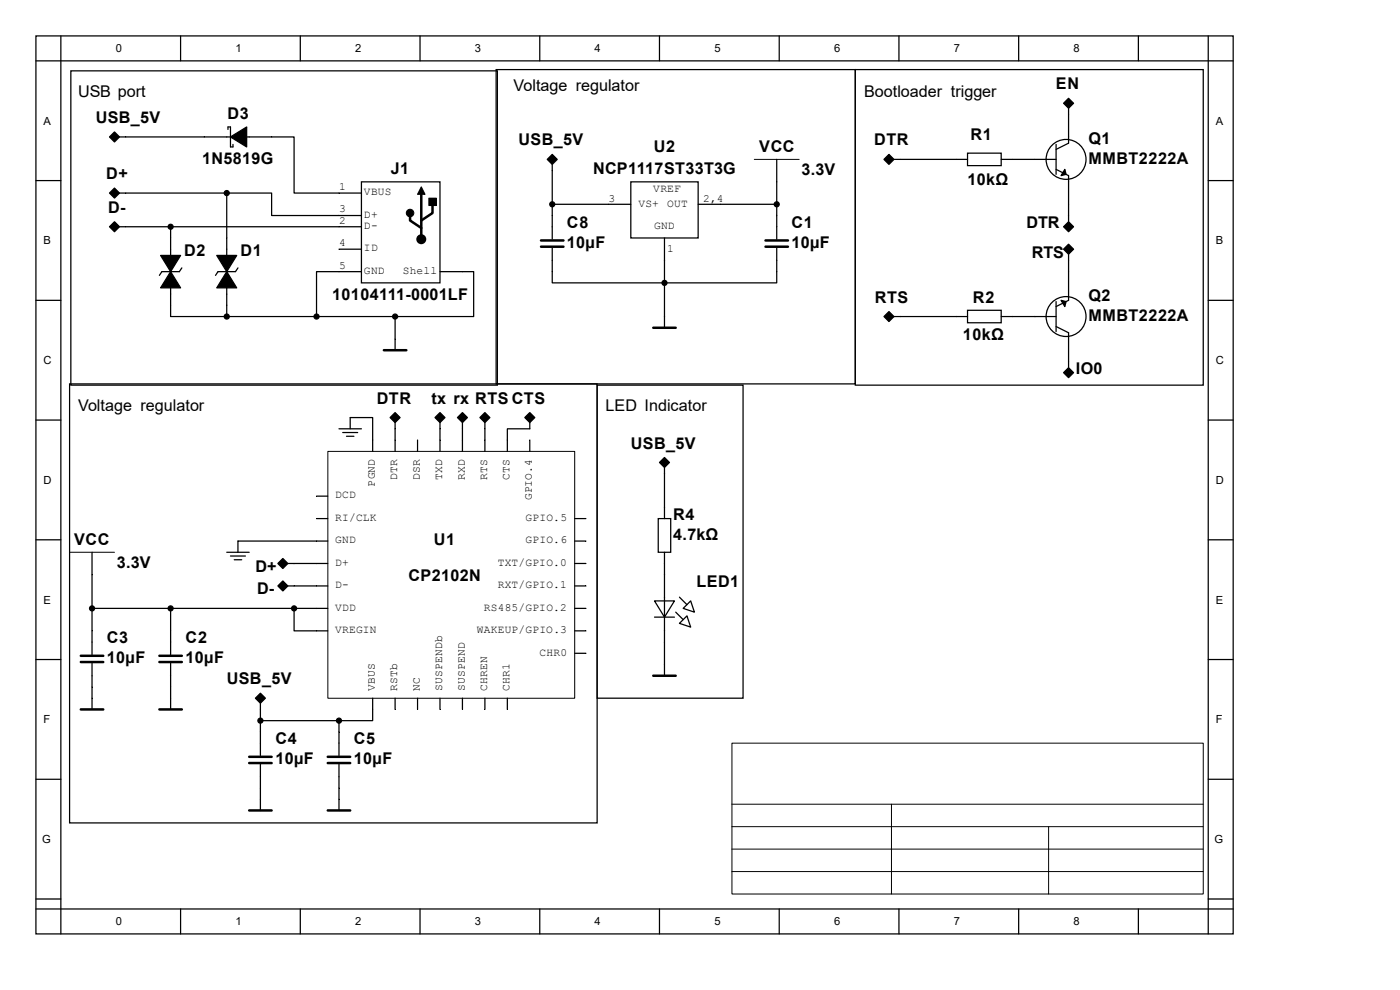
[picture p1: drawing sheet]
<svg xmlns="http://www.w3.org/2000/svg" width="297mm" height="210mm" viewBox="0 0 297 210" stroke-linecap="round" stroke-linejoin="round" font-family="sans-serif">
<g fill="none" stroke="#000" stroke-width=".26">
<path d="M7.6 7.6h254v190.5h-254zM7.6 12.9h254M12.9 7.6v190.5M15 15h90.5v66.7h-90.5zM38.3 7.6v5.3M63.7 7.6v5.3M89.1 7.6v5.3M105.3 14.8h76.2v66.6h-76.2zM114.5 7.6v5.3M139.9 7.6v5.3M165.3 7.6v5.3M181.5 14.8h73.8v66.9h-73.8z"/>
<path d="M190.7 7.6v5.3M216.1 7.6v5.3M241.5 7.6v5.3M256.3 7.6v190.5M7.6 38.3h5.3M24.3 28.3l.8 .8-.8 .7-.8-.7zM25.3 29.1h37.1v11.9h14.3M48.4 27.5v-.6h.5v4.3h.5v-.6M76.7 38.6h16.6v21.4h-16.6zM116.4 33.8l.8-.8 .8 .8-.8 .8zM117.2 34.9v15.8M133.8 38.6h14.3v11.9h-14.3z"/>
<path d="M164.8 33.8v16.9M188.6 33l.8 .8-.8 .8-.8-.8zM189.7 33.8h15.6M205.3 32.5h7.1v2.6h-7.1zM212.4 33.8h11.6M224 30.6v6.4M224 35.9l2.7 1.4v9.7M225.9 21.9l.8-.8 .8 .8-.8 .8zM226.7 23v7.4l-2.7 1.3M256.3 38.3h5.3M24.3 40.2l.8 .8-.8 .8-.8-.8zM24.3 47.3l.8 .8-.8 .8-.8-.8z"/>
<path d="M25.3 41h22.8M25.3 48.1h51.4M36.2 48.1v19.1h11.9M38.6 56.8l-.6 .8h-3.7l-.5 .8M48.1 41h9.5v4.7h19.1M48.1 41v26.2M50.5 56.8l-.5 .8h-3.8l-.5 .8M71.9 52.9h4.8M76.7 57.6h-9.5v9.6M93.3 57.6h7.2v9.6h-16.7M117.2 52.6v7.4h47.6v-7.4M117.2 43.3h16.6"/>
<path d="M141 50.5v19M148.1 43.3h16.7M226.7 52.1l.8 .8-.8 .8-.8-.8zM226.7 47.3l.8 .8-.8 .8-.8-.8zM226.7 53.9v9.8l-2.7 1.3M7.6 63.7h5.3M48.1 67.2h35.7M83.8 67.2v7.1M188.6 66.4l.8 .8-.8 .7-.8-.7zM189.7 67.2h15.6M205.3 65.8h7.1v2.7h-7.1zM212.4 67.2h11.6"/>
<path d="M224 64v6.3M224 69.3l2.7 1.3v7.4M225.9 79.1l.8-.8 .8 .8-.8 .8zM256.3 63.7h5.3M7.6 89.1h5.3M14.8 81.4h111.9v93.2h-111.9zM71.9 91h4.8M72.7 91.8h3.2M73.5 92.6h1.6M74.3 91v-2.4h4.8v7.1M83 88.6l.8-.8 .8 .8-.8 .8zM83.8 89.6v6.1"/>
<path d="M88.6 93.3v2.4M92.6 88.6l.7-.8 .8 .8-.8 .8zM93.3 89.6v6.1M97.3 88.6l.8-.8 .8 .8-.8 .8zM98.1 89.6v6.1M102.1 88.6l.8-.8 .8 .8-.8 .8zM102.9 89.6v6.1M111.6 88.6l.8-.8 .8 .8-.8 .8zM112.4 89.6v1.4h-4.8v4.7M112.4 93.3v2.4M126.7 81.7h30.9v66.4h-30.9zM140.2 98.1l.8-.8 .8 .8-.8 .8z"/>
<path d="M141 99.2v10.8M256.3 89.1h5.3M7.6 114.5h5.3M19.5 117.2v21.7M48.1 117.2h4.8M48.9 118h3.2M49.7 118.7h1.6M60 118.7l.8 .8-.8 .8-.8-.8zM61.1 119.5h8.4M67.2 105.3h2.3M67.2 110h2.3M69.5 114.8h-19v2.4"/>
<path d="M121.9 110h2.4M121.9 114.8h2.4M121.9 119.5h2.4M139.6 110h2.7v7.2h-2.7zM141 117.2v26.2M256.3 114.5h5.3M7.6 139.9h5.3M19.5 129.1h50M36.2 129.1v9.8M60 123.5l.8 .8-.8 .8-.8-.8zM61.1 124.3h8.4M62.4 129.1v4.7h7.1"/>
<path d="M121.9 124.3h2.4M121.9 129.1h2.4M121.9 133.8h2.4M121.9 138.6h2.4M138.9 127.5h4.2l-2.1 3.4zM138.9 130.9h4.2M143.4 129.9l1.5 1.5M144.1 132.2l1.6-1.5 .8 2.3zM144.1 126.7l1.6 1.6M144.9 129.1l1.6-1.6 .8 2.4zM256.3 139.9h5.3M19.5 140.7v9.8"/>
<path d="M36.2 140.7v9.8M54.5 148.1l.7-.8 .8 .8-.8 .8zM55.2 149.2v11.1M55.2 152.9h16.7M71.9 152.9v7.4M79.1 148.1v4.8h-7.2M83.8 148.1v2.4M88.6 148.1v2.4M93.3 148.1v2.4M98.1 148.1v2.4M102.9 148.1v2.4M107.6 148.1v2.4"/>
<path d="M7.6 165.3h5.3M55.2 162.1v9.8M71.9 162.1v9.8M256.3 165.3h5.3M7.6 190.7h5.3M7.6 192.8h254M38.3 192.8v5.3M63.7 192.8v5.3M89.1 192.8v5.3M114.5 192.8v5.3M139.9 192.8v5.3M165.3 192.8v5.3"/>
<path d="M190.7 192.8v5.3M216.1 192.8v5.3M241.5 192.8v5.3M256.3 190.7h5.3"/>
<circle cx="226.2" cy="33.8" r="4.2"/>
<circle cx="226.2" cy="67.2" r="4.2"/>
</g>
<g fill="none" stroke="#000" stroke-width=".21">
<path d="M24.3 28.8l.3 .3-.3 .2-.3-.2zM116.9 33.8l.3-.3 .2 .3-.2 .3zM160 33.8h9.5M188.6 33.5l.3 .3-.3 .3-.3-.3zM226.7 21.6l.3 .3-.3 .3-.3-.3zM24.3 40.7l.3 .3-.3 .2-.3-.2zM24.3 47.8l.3 .3-.3 .3-.3-.3zM91 42h1.6v1.6h-1.6zM226.4 52.9l.3-.3 .3 .3-.3 .2zM226.4 48.1l.3-.3 .3 .3-.3 .3zM188.6 66.9l.3 .3-.3 .2-.3-.2zM226.4 79.1l.3-.3 .3 .3-.3 .2z"/>
<path d="M69.6 95.8h52.3v52.3h-52.3zM83.6 88.6l.2-.3 .3 .3-.3 .2zM93.1 88.6l.2-.3 .3 .3-.3 .2zM97.8 88.6l.3-.3 .3 .3-.3 .2zM102.6 88.6l.3-.3 .2 .3-.2 .2zM112.1 88.6l.3-.3 .3 .3-.3 .2zM140.7 98.1l.3-.3 .2 .3-.2 .3zM14.8 117.2h9.5M60 119.3l.3 .2-.3 .3-.3-.3zM60 124l.3 .3-.3 .3-.3-.3zM55 148.1l.2-.3 .3 .3-.3 .3zM155.3 157.6h100v32.1h-100z"/>
<path d="M155.3 170.6h100M155.3 175.4h100M189.1 170.6v19.1M222.5 175.4v14.3M155.3 180.1h100M155.3 184.9h100"/>
</g>
<path d="M91 42.1h1.6v1.5h-1.6z" fill="#000"/>
<g fill="#000" stroke="#000" stroke-width=".26">
<path d="M48.9 29.1l3.4-2.2v4.3zM225.9 35.9l.3 1.1-1.1 .3zM34.1 54.2h4.2l-2.1 3.4zM46 54.2h4.2l-2.1 3.4zM36.2 57.6l2.1 3.5h-4.2zM48.1 57.6l2.1 3.5h-4.2zM225.1 63.7l1.1 .3-.3 1z"/>
<path d="M24.3 28l1 1.1-1 1-1.1-1z" fill-rule="evenodd"/>
<path d="M116.1 33.8l1.1-1 1 1-1 1.1z" fill-rule="evenodd"/>
<path d="M188.6 32.8l1.1 1-1.1 1.1-1.1-1.1z" fill-rule="evenodd"/>
<path d="M225.6 21.9l1.1-1.1 1.1 1.1-1.1 1.1z" fill-rule="evenodd"/>
<path d="M24.3 39.9l1 1.1-1 1-1.1-1z" fill-rule="evenodd"/>
<path d="M23.2 48.1l1.1-1.1 1 1.1-1 1.1z" fill-rule="evenodd"/>
<path d="M225.6 52.9l1.1-1.1 1.1 1.1-1.1 1z" fill-rule="evenodd"/>
<path d="M225.6 48.1l1.1-1.1 1.1 1.1-1.1 1.1z" fill-rule="evenodd"/>
<path d="M188.6 66.1l1.1 1.1-1.1 1-1.1-1z" fill-rule="evenodd"/>
<path d="M82.8 88.6l1-1.1 1.1 1.1-1.1 1z" fill-rule="evenodd"/>
<path d="M92.3 88.6l1-1.1 1.1 1.1-1.1 1z" fill-rule="evenodd"/>
<path d="M97 88.6l1.1-1.1 1.1 1.1-1.1 1z" fill-rule="evenodd"/>
<path d="M101.8 88.6l1.1-1.1 1 1.1-1 1z" fill-rule="evenodd"/>
<path d="M111.3 88.6l1.1-1.1 1.1 1.1-1.1 1z" fill-rule="evenodd"/>
<path d="M139.9 98.1l1.1-1.1 1 1.1-1 1.1z" fill-rule="evenodd"/>
<path d="M225.6 79.1l1.1-1.1 1.1 1.1-1.1 1z" fill-rule="evenodd"/>
<path d="M60 118.5l1.1 1-1.1 1.1-1.1-1.1z" fill-rule="evenodd"/>
<path d="M60 123.2l1.1 1.1-1.1 1.1-1.1-1.1z" fill-rule="evenodd"/>
<path d="M54.2 148.1l1-1 1.1 1-1.1 1.1z" fill-rule="evenodd"/>
<circle cx="36.2" cy="48.1" r=".53"/>
<circle cx="48.1" cy="41" r=".53"/>
<circle cx="117.2" cy="43.3" r=".53"/>
<circle cx="164.8" cy="43.3" r=".53"/>
<circle cx="48.1" cy="67.2" r=".53"/>
<circle cx="67.2" cy="67.2" r=".53"/>
<circle cx="83.8" cy="67.2" r=".53"/>
<circle cx="141" cy="60" r=".53"/>
<circle cx="19.5" cy="129.1" r=".53"/>
<circle cx="36.2" cy="129.1" r=".53"/>
<circle cx="62.4" cy="129.1" r=".53"/>
<circle cx="55.2" cy="152.9" r=".53"/>
<circle cx="71.9" cy="152.9" r=".53"/>
</g>
<g fill="none" stroke="#000" stroke-width=".53">
<path d="M87 46v.8l2.4 1.6M89.4 40.4v10.3M91.8 43.6v1.6l-2.4 1.6M114.8 51h4.7M114.8 52.3h4.7M162.4 51h4.8M162.4 52.3h4.8M81.4 74.3h4.8M138.6 69.5h4.8M17.1 139.1h4.8M33.8 139.1h4.8M17.1 140.4h4.8"/>
<path d="M17.1 150.5h4.8M33.8 140.4h4.8M33.8 150.5h4.8M138.6 143.4h4.8M52.9 160.5h4.7M52.9 161.9h4.7M52.9 171.9h4.7M69.5 160.5h4.8M69.5 161.9h4.8M69.5 171.9h4.8"/>
</g>
<g fill="#000" stroke="#000" stroke-width=".21">
<path d="M89.4 39.6l.8 1.6h-1.6z"/>
<circle cx="87" cy="45.2" r=".79"/>
</g>
<circle cx="89.4" cy="50.7" r=".79" fill="#000" stroke="#000" stroke-width=".53"/>
<g font-size="3.4">
<text x="16.6" y="20.5">USB port</text>
<text x="108.9" y="19.2">Voltage regulator</text>
<text x="183.3" y="20.5">Bootloader trigger</text>
<text x="224" y="19">EN</text>
<text x="20.3" y="26.1">USB_5V</text>
<text x="48.3" y="25.3">D3</text>
<text x="205.9" y="29.8">R1</text>
<text x="42.9" y="34.8">1N5819G</text>
<text x="110" y="30.9">USB_5V</text>
<text x="138.7" y="32.2">U2</text>
<text x="161" y="32.2">VCC</text>
<text x="185.5" y="30.9">DTR</text>
<text x="230.9" y="30.6">Q1</text>
<text x="230.9" y="34.8">MMBT2222A</text>
<text x="22.5" y="38">D+</text>
<text x="82.9" y="37">J1</text>
<text x="125.8" y="37">NCP1117ST33T3G</text>
<text x="170" y="37.2">3.3V</text>
<text x="205.2" y="39.3">10kΩ</text>
<text x="22.9" y="45.1">D-</text>
<text x="120.3" y="48.3">C8</text>
<text x="120.3" y="52.5">10µF</text>
<text x="167.9" y="48.3">C1</text>
<text x="167.9" y="52.5">10µF</text>
<text x="217.8" y="48.3">DTR</text>
<text x="39.1" y="54.4">D2</text>
<text x="51" y="54.4">D1</text>
<text x="218.9" y="54.7">RTS</text>
<text x="70.5" y="63.7">10104111-0001LF</text>
<text x="185.6" y="64.2">RTS</text>
<text x="206.4" y="64.2">R2</text>
<text x="230.9" y="63.9">Q2</text>
<text x="230.9" y="68.2">MMBT2222A</text>
<text x="204.3" y="72.1">10kΩ</text>
<text x="228.2" y="79.3">IO0</text>
<text x="16.6" y="87.2">Voltage regulator</text>
<text x="79.9" y="85.6">DTR</text>
<text x="91.5" y="85.6">tx rx RTS CTS</text>
<text x="128.5" y="87.2">LED Indicator</text>
<text x="133.8" y="95.2">USB_5V</text>
<text x="142.8" y="110.2">R4</text>
<text x="15.7" y="115.5">VCC</text>
<text x="92" y="115.5">U1</text>
<text x="142.8" y="114.5">4.7kΩ</text>
<text x="24.8" y="120.6">3.3V</text>
<text x="54.2" y="121.3">D+</text>
<text x="86.7" y="123.2">CP2102N</text>
<text x="147.8" y="124.5">LED1</text>
<text x="54.6" y="126.1">D-</text>
<text x="22.6" y="136.4">C3</text>
<text x="39.4" y="136.4">C2</text>
<text x="22.6" y="140.7">10µF</text>
<text x="39.4" y="140.7">10µF</text>
<text x="48.1" y="145.2">USB_5V</text>
<text x="58.4" y="157.9">C4</text>
<text x="75.1" y="157.9">C5</text>
<text x="58.4" y="162.1">10µF</text>
<text x="75.1" y="162.1">10µF</text>
</g>
<g font-size="2.4">
<text x="24.6" y="11.1">0</text>
<text x="50" y="11.1">1</text>
<text x="75.4" y="11.1">2</text>
<text x="100.8" y="11.1">3</text>
<text x="126.2" y="11.1">4</text>
<text x="151.6" y="11.1">5</text>
<text x="177" y="11.1">6</text>
<text x="202.4" y="11.1">7</text>
<text x="227.8" y="11.1">8</text>
<text x="9.2" y="26.5">A</text>
<text x="257.9" y="26.5">A</text>
<text x="71.9" y="40.3">1</text>
<text x="77.2" y="41.4">VBUS</text>
<text x="138.6" y="40.8">VREF</text>
<text x="71.9" y="45">3</text>
<text x="71.9" y="47.5">2</text>
<text x="77.2" y="46.2">D+</text>
<text x="129.1" y="42.9">3</text>
<text x="135.4" y="43.8">VS+</text>
<text x="141.6" y="43.8">OUT</text>
<text x="149.2" y="42.9">2,4</text>
<text x="9.2" y="51.9">B</text>
<text x="71.9" y="52.2">4</text>
<text x="77.2" y="48.6">D-</text>
<text x="77.2" y="53.3">ID</text>
<text x="138.8" y="48.7">GND</text>
<text x="141.5" y="53.5">1</text>
<text x="257.9" y="51.9">B</text>
<text x="71.9" y="57">5</text>
<text x="77.2" y="58.1">GND</text>
<text x="85.5" y="58.1">Shell</text>
<text x="9.2" y="77.3">C</text>
<text x="257.9" y="77.3">C</text>
<text x="84.3" y="101.7" transform="rotate(-90 84.3 101.7)">DTR</text>
<text x="89.1" y="101.7" transform="rotate(-90 89.1 101.7)">DSR</text>
<text x="93.8" y="101.7" transform="rotate(-90 93.8 101.7)">TXD</text>
<text x="98.6" y="101.7" transform="rotate(-90 98.6 101.7)">RXD</text>
<text x="103.3" y="101.7" transform="rotate(-90 103.3 101.7)">RTS</text>
<text x="108.1" y="101.7" transform="rotate(-90 108.1 101.7)">CTS</text>
<text x="9.2" y="102.7">D</text>
<text x="71.1" y="105.7">DCD</text>
<text x="79.5" y="103.2" transform="rotate(-90 79.5 103.2)">PGND</text>
<text x="112.9" y="106.1" transform="rotate(-90 112.9 106.1)">GPIO.4</text>
<text x="257.9" y="102.7">D</text>
<text x="71.1" y="110.5">RI/CLK</text>
<text x="111.5" y="110.5">GPIO.5</text>
<text x="71.1" y="115.3">GND</text>
<text x="111.5" y="115.3">GPIO.6</text>
<text x="71.1" y="120">D+</text>
<text x="71.1" y="124.8">D-</text>
<text x="105.6" y="124.8">RXT/GPIO.1</text>
<text x="105.6" y="120">TXT/GPIO.0</text>
<text x="9.2" y="128.1">E</text>
<text x="71.1" y="129.5">VDD</text>
<text x="102.7" y="129.5">RS485/GPIO.2</text>
<text x="257.9" y="128.1">E</text>
<text x="71.1" y="134.3">VREGIN</text>
<text x="101.2" y="134.3">WAKEUP/GPIO.3</text>
<text x="114.4" y="139.1">CHR0</text>
<text x="79.5" y="146.5" transform="rotate(-90 79.5 146.5)">VBUS</text>
<text x="84.3" y="146.5" transform="rotate(-90 84.3 146.5)">RSTb</text>
<text x="89.1" y="146.5" transform="rotate(-90 89.1 146.5)">NC</text>
<text x="93.8" y="146.5" transform="rotate(-90 93.8 146.5)">SUSPENDb</text>
<text x="98.6" y="146.5" transform="rotate(-90 98.6 146.5)">SUSPEND</text>
<text x="103.3" y="146.5" transform="rotate(-90 103.3 146.5)">CHREN</text>
<text x="108.1" y="146.5" transform="rotate(-90 108.1 146.5)">CHR1</text>
<text x="9.2" y="153.5">F</text>
<text x="257.9" y="153.5">F</text>
<text x="8.9" y="178.9">G</text>
<text x="257.6" y="178.9">G</text>
<text x="24.6" y="196.3">0</text>
<text x="50" y="196.3">1</text>
<text x="75.4" y="196.3">2</text>
<text x="100.8" y="196.3">3</text>
<text x="126.2" y="196.3">4</text>
<text x="151.6" y="196.3">5</text>
<text x="177" y="196.3">6</text>
<text x="202.4" y="196.3">7</text>
<text x="227.8" y="196.3">8</text>
</g>
</svg>
